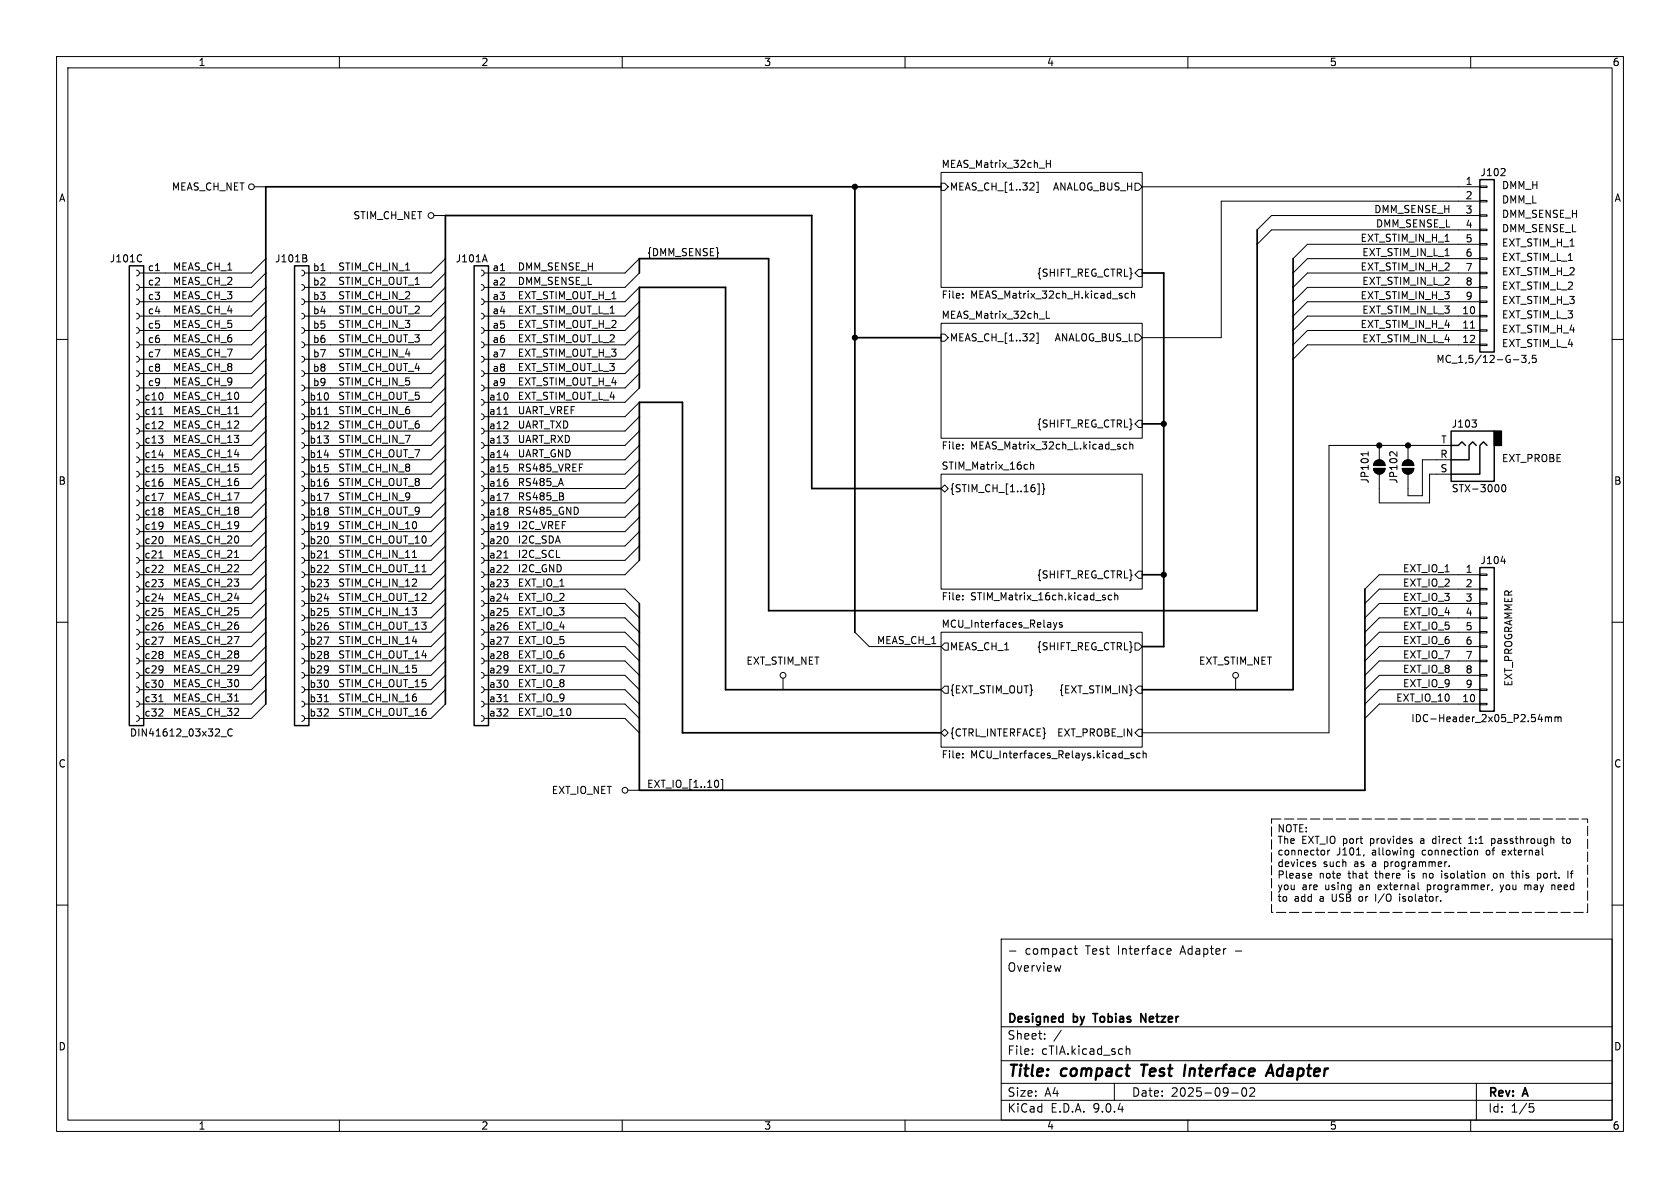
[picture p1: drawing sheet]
<svg xmlns="http://www.w3.org/2000/svg" width="297mm" height="210mm" viewBox="0 0 297 210" stroke-linecap="round" stroke-linejoin="round" font-family="sans-serif">
<g fill="none" stroke="#000" stroke-width=".18">
<path d="M10 10h277v190h-277zM12 12h273v186h-273zM60 10v2M110 10v2M160 10v2M210 10v2M260 10v2M45 33h2M76.7 38.1h2M166.4 30.5h35.5v20.3h-35.5zM166.4 32.4h.6l.6 .6-.6 .7h-.6zM182 33.6h.8"/>
<path d="M182.7 32.5v.4M183.2 32.2h.3v1.8h-.3M185 28.3v1.3M185 28.9h.7M185.7 28.3v1.3M200.7 32.4h.6l.6 .6-.6 .7h-.6zM201.9 33h59.7M261.6 32.9h1.3v.2h-1.3zM261.6 35.4h1.3v.3h-1.3zM261.6 38h1.3v.2h-1.3zM261.6 35.6h-45.7v24.1h-14M261.6 38.1h-36.8l-2.6 2.5"/>
<path d="M266 29.9l.1 .1-.1 .3-.7 .8h.8M24.1 47.8l.4 .1 .1 .4-.1 .3-.4 .2M24.1 50.3l.4 .1 .1 .4-.1 .4-.4 .1M24.1 52.8l.4 .2 .1 .3-.1 .4-.4 .1M24.1 55.4l.4 .1 .1 .4-.1 .3-.4 .2M24.1 57.9l.4 .2 .1 .3-.1 .4-.4 .1M24.8 45l.2 .2M25 46.2l-.2 .1M27.5 47.8h.7M47 45.7l-2.6 2.6h-19.8M47 48.3l-2.6 2.5h-19.8M47 50.8l-2.6 2.5h-19.8"/>
<path d="M47 53.3l-2.6 2.6h-19.8M47 55.9l-2.6 2.5h-19.8M47 58.4l-2.6 2.6h-19.8M53.3 47.8l.4 .1 .1 .4-.1 .3-.4 .2M53.3 50.3l.4 .1 .1 .4-.1 .4-.4 .1M53.3 52.8l.4 .2 .1 .3-.1 .4-.4 .1M53.3 55.4l.4 .1 .1 .4-.1 .3-.4 .2M53.3 57.9l.4 .2 .1 .3-.1 .4-.4 .1M54 45.6l.3 .3-.1 .3-.2 .1M54.1 45.1l.1 .2-.1 .3M78.7 45.7l-2.5 2.6h-22.4M78.7 48.3l-2.5 2.5h-22.4"/>
<path d="M78.7 50.8l-2.5 2.5h-22.4M78.7 53.3l-2.5 2.6h-22.4M78.7 55.9l-2.5 2.5h-22.4M78.7 58.4l-2.5 2.6h-22.4M85.1 47.8l.3 .1 .2 .4-.2 .3-.3 .2M85.1 50.3l.3 .1 .2 .4-.2 .4-.3 .1M85.1 52.8l.3 .2 .2 .3-.2 .4-.3 .1M85.1 55.4l.3 .1 .2 .4-.2 .3-.3 .2M85.1 57.9l.3 .2 .2 .3-.2 .4-.3 .1M85.7 45l.4 1.3M113 45.7l-2.5 2.6h-24.9M113 48.3l-2.5 2.5h-24.9"/>
<path d="M113 50.8l-2.5 2.5h-24.9M113 53.3l-2.5 2.6h-24.9M113 55.9l-2.5 2.5h-24.9M113 58.4l-2.5 2.6h-24.9M166.4 57.2h35.5v20.3h-35.5zM166.4 59.1h.6l.6 .6-.6 .6h-.6zM170.2 51.9v.1M170.2 52.6v.1M182.7 59.1v.4M183.2 58.9h.3v1.8h-.3M183.7 56.4h1M185 55v1.3h.6"/>
<path d="M198.3 52.3v.3M199.5 51.9h-.4l-.2 .2 .1 .5h.5M200 52l.2-.1h.3l.1 .8M200 51.4v1.3M200.7 59.1h.6l.6 .6-.6 .6h-.6zM201.3 47.6h.6v1.3h-.6l-.6-.6zM260 58h.7M261.6 40.5h1.3v.3h-1.3zM261.6 43.1h1.3v.2h-1.3zM261.6 45.6h1.3v.2h-1.3zM261.6 48.1h1.3v.3h-1.3zM261.6 50.7h1.3v.2h-1.3z"/>
<path d="M261.6 53.2h1.3v.3h-1.3zM261.6 55.8h1.3v.2h-1.3zM261.6 58.3h1.3v.2h-1.3zM261.6 40.6h-36.8l-2.6 2.6M261.6 43.2h-30.5l-2.5 2.5M261.6 45.7h-30.5l-2.5 2.6M261.6 48.3h-30.5l-2.5 2.5M261.6 50.8h-30.5l-2.5 2.5M261.6 53.3h-30.5l-2.5 2.6M261.6 55.9h-30.5l-2.5 2.5M261.6 58.4h-30.5l-2.5 2.6M10 60h2"/>
<path d="M24.1 60.5l.4 .1 .1 .4-.1 .3-.4 .2M24.1 63l.4 .1 .1 .4-.1 .4-.4 .1M24.1 65.5l.4 .2 .1 .3-.1 .4-.4 .1M24.1 68.1l.4 .1 .1 .4-.1 .3-.4 .2M24.1 70.6l.4 .2 .1 .3-.1 .4-.4 .1M24.1 73.2l.4 .1 .1 .4-.1 .3-.4 .2M24.1 75.7l.4 .1 .1 .4-.1 .4-.4 .1M24.1 78.2l.4 .2 .1 .3-.1 .4-.4 .1M28.1 73.2h.7M47 78.7l-2.6 2.6h-19.8M47 76.2l-2.6 2.5h-19.8M47 61l-2.6 2.5h-19.8"/>
<path d="M47 63.5l-2.6 2.5h-19.8M47 66l-2.6 2.6h-19.8M47 68.6l-2.6 2.5h-19.8M47 71.1l-2.6 2.6h-19.8M47 73.7l-2.6 2.5h-19.8M53.3 60.5l.4 .1 .1 .4-.1 .3-.4 .2M53.3 63l.4 .1 .1 .4-.1 .4-.4 .1M53.3 65.5l.4 .2 .1 .3-.1 .4-.4 .1M53.3 68.1l.4 .1 .1 .4-.1 .3-.4 .2M53.3 70.6l.4 .2 .1 .3-.1 .4-.4 .1M53.3 73.2l.4 .1 .1 .4-.1 .3-.4 .2M53.3 75.7l.4 .1 .1 .4-.1 .4-.4 .1"/>
<path d="M53.3 78.2l.4 .2 .1 .3-.1 .4-.4 .1M57.3 73.2h.8M78.7 78.7l-2.5 2.6h-22.4M78.7 76.2l-2.5 2.5h-22.4M78.7 61l-2.5 2.5h-22.4M78.7 63.5l-2.5 2.5h-22.4M78.7 66l-2.5 2.6h-22.4M78.7 68.6l-2.5 2.5h-22.4M78.7 71.1l-2.5 2.6h-22.4M78.7 73.7l-2.5 2.5h-22.4M85.1 60.5l.3 .1 .2 .4-.2 .3-.3 .2M85.1 63l.3 .1 .2 .4-.2 .4-.3 .1"/>
<path d="M85.1 65.5l.3 .2 .2 .3-.2 .4-.3 .1M85.1 68.1l.3 .1 .2 .4-.2 .3-.3 .2M85.1 70.6l.3 .2 .2 .3-.2 .4-.3 .1M85.1 73.2l.3 .1 .2 .4-.2 .3-.3 .2M85.1 75.7l.3 .1 .2 .4-.2 .4-.3 .1M85.1 78.2l.3 .2 .2 .3-.2 .4-.3 .1M89.1 73.2h.7M113 78.7l-2.5 2.6h-24.9M113 76.2l-2.5 2.5h-24.9M113 61l-2.5 2.5h-24.9M113 63.5l-2.5 2.5h-24.9M113 66l-2.5 2.6h-24.9"/>
<path d="M113 68.6l-2.5 2.5h-24.9M113 71.1l-2.5 2.6h-24.9M113 73.7l-2.5 2.5h-24.9M170.2 79.3v.1M170.2 78.6v.1M182 60.3h.8M198 79v.3M199.2 78.6l-.4-.1-.2 .3 .1 .5h.5M199.7 78.1v1.3M199.7 78.7l.2-.2 .3 .1 .1 .8M201.3 74.3h.6v1.3h-.6l-.6-.7zM241.9 79.9v.7"/>
<path d="M243.8 78.7v2.6M247 79.9v.7l-.8-.7h-.3l-.2 .2M248.9 78.7v2.6M256.5 78.7h-21.6v50.8h-33M260.2 74.2h.8l-.4 .5M260.9 74.8l.1 .2-.1 .4M261.6 60.8h1.3v.3h-1.3zM261.6 61h-30.5l-2.5 2.5M267.5 63.6h1M269 62.8h.8l-.4 .5 .3 .1v.6l-.2 .1-.5-.1M270.4 64l-.1 .3M271.5 62.8h-.6v.6l.2-.1 .4 .1 .1 .1-.1 .5-.1 .1-.5-.1"/>
<path d="M285 60h2M24.1 80.8l.4 .1 .1 .4-.1 .3-.4 .2M24.1 83.3l.4 .2 .1 .3-.1 .4-.4 .1M24.1 85.9l.4 .1 .1 .4-.1 .3-.4 .2M24.1 88.4l.4 .1 .1 .4-.1 .4-.4 .1M24.1 90.9l.4 .2 .1 .3-.1 .4-.4 .1M24.1 93.5l.4 .1 .1 .4-.1 .3-.4 .2M24.1 96l.4 .2 .1 .3-.1 .4-.4 .1M24.1 98.6l.4 .1 .1 .4-.1 .3-.4 .2M28 87.2h.9l-.6 1.3M28.1 98.6h.7M28.1 80.4h.8"/>
<path d="M47 81.3l-2.6 2.5h-19.8M47 83.8l-2.6 2.6h-19.8M47 86.4l-2.6 2.5h-19.8M47 88.9l-2.6 2.5h-19.8M47 91.4l-2.6 2.6h-19.8M47 94l-2.6 2.5h-19.8M47 96.5l-2.6 2.6h-19.8M47 99.1l-2.6 2.5h-19.8M53.3 80.8l.4 .1 .1 .4-.1 .3-.4 .2M53.3 83.3l.4 .2 .1 .3-.1 .4-.4 .1M53.3 85.9l.4 .1 .1 .4-.1 .3-.4 .2M53.3 88.4l.4 .1 .1 .4-.1 .4-.4 .1"/>
<path d="M53.3 90.9l.4 .2 .1 .3-.1 .4-.4 .1M53.3 93.5l.4 .1 .1 .4-.1 .3-.4 .2M53.3 96l.4 .2 .1 .3-.1 .4-.4 .1M53.3 98.6l.4 .1 .1 .4-.1 .3-.4 .2M57.3 98.6h.8M72.9 98.5h.7M78.7 81.3l-2.5 2.5h-22.4M78.7 83.8l-2.5 2.6h-22.4M78.7 86.4l-2.5 2.5h-22.4M78.7 88.9l-2.5 2.5h-22.4M78.7 91.4l-2.5 2.6h-22.4M78.7 94l-2.5 2.5h-22.4"/>
<path d="M78.7 96.5l-2.5 2.6h-22.4M78.7 99.1l-2.5 2.5h-22.4M85.1 80.8l.3 .1 .2 .4-.2 .3-.3 .2M85.1 83.3l.3 .2 .2 .3-.2 .4-.3 .1M85.1 85.9l.3 .1 .2 .4-.2 .3-.3 .2M85.1 88.4l.3 .1 .2 .4-.2 .4-.3 .1M85.1 90.9l.3 .2 .2 .3-.2 .4-.3 .1M85.1 93.5l.3 .1 .2 .4-.2 .3-.3 .2M85.1 96l.3 .2 .2 .3-.2 .4-.3 .1M85.1 98.6l.3 .1 .2 .4-.2 .3-.3 .2M89.1 98.6h.7M99.5 87.8l.1 .2-.1 .3"/>
<path d="M99.5 87.2v.4M113 81.3l-2.5 2.5h-24.9M113 83.8l-2.5 2.6h-24.9M113 86.4l-2.5 2.5h-24.9M113 88.9l-2.5 2.5h-24.9M113 91.4l-2.5 2.6h-24.9M113 94l-2.5 2.5h-24.9M113 96.5l-2.5 2.6h-24.9M113 99.1l-2.5 2.5h-24.9M166.4 83.8h35.5v20.3h-35.5zM166.4 86.4l.6-.7 .6 .7-.6 .6zM182.2 81.7v1.2"/>
<path d="M182.2 82.2l.2-.1 .3 .1v.7M183.4 85.5h.3v1.9h-.3M184.3 85.5l.2 .2v.6l.2 .2-.2 .1v.6l-.2 .2M241.9 80.2h-1.3l.2 .1M242.8 82.8h2.1a1.02 1.02 0 0 1-1.1 1 1.02 1.02 0 0 1-1-1zM243.1 81.6a1.02 1.02 0 0 1 1.1-.2 1.02 1.02 0 0 1 .7 .9h-2.1zM243.8 83.8v5.1h8.9v-5.1h3.8M247.9 82.8h2a1.02 1.02 0 0 1-1 1 1.02 1.02 0 0 1-1-1zM248.2 81.6a1.02 1.02 0 0 1 1.1-.2 1.02 1.02 0 0 1 .6 .9h-2zM256.5 81.3h-5v6.3h-2.6v-3.8M265.4 99.2h.7M265.7 85.7h.1a.68 .68 0 0 1 .4 .6 .68 .68 0 0 1-.4 .6 .84 .84 0 0 1-.1-1.2z"/>
<path d="M10 110h2M24.1 101.1l.4 .1 .1 .4-.1 .4-.4 .1M24.1 103.6l.4 .2 .1 .3-.1 .4-.4 .1M24.1 106.2l.4 .1 .1 .4-.1 .3-.4 .2M24.1 108.7l.4 .2 .1 .3-.1 .4-.4 .1M24.1 111.3l.4 .1 .1 .4-.1 .3-.4 .2M24.1 113.8l.4 .1 .1 .4-.1 .4-.4 .1M24.1 116.3l.4 .2 .1 .3-.1 .4-.4 .1M24.1 118.9l.4 .1 .1 .4-.1 .3-.4 .2M28 112.6h.9l-.6 1.3M28.1 105.8h.8M47 101.6l-2.6 2.5h-19.8"/>
<path d="M47 104.1l-2.6 2.6h-19.8M47 106.7l-2.6 2.5h-19.8M47 109.2l-2.6 2.6h-19.8M47 111.8l-2.6 2.5h-19.8M47 114.3l-2.6 2.5h-19.8M47 116.8l-2.6 2.6h-19.8M47 119.4l-2.6 2.5h-19.8M53.3 101.1l.4 .1 .1 .4-.1 .4-.4 .1M53.3 103.6l.4 .2 .1 .3-.1 .4-.4 .1M53.3 106.2l.4 .1 .1 .4-.1 .3-.4 .2M53.3 108.7l.4 .2 .1 .3-.1 .4-.4 .1M53.3 111.3l.4 .1 .1 .4-.1 .3-.4 .2"/>
<path d="M53.3 113.8l.4 .1 .1 .4-.1 .4-.4 .1M53.3 116.3l.4 .2 .1 .3-.1 .4-.4 .1M53.3 118.9l.4 .1 .1 .4-.1 .3-.4 .2M78.7 101.6l-2.5 2.5h-22.4M78.7 104.1l-2.5 2.6h-22.4M78.7 106.7l-2.5 2.5h-22.4M78.7 109.2l-2.5 2.6h-22.4M78.7 111.8l-2.5 2.5h-22.4M78.7 114.3l-2.5 2.5h-22.4M78.7 116.8l-2.5 2.6h-22.4M78.7 119.4l-2.5 2.5h-22.4M85.1 101.1l.3 .1 .2 .4-.2 .4-.3 .1"/>
<path d="M85.1 103.6l.3 .2 .2 .3-.2 .4-.3 .1M85.1 106.2l.3 .1 .2 .4-.2 .3-.3 .2M85.1 108.7l.3 .2 .2 .3-.2 .4-.3 .1M85.1 111.3l.3 .1 .2 .4-.2 .3-.3 .2M85.1 113.8l.3 .1 .2 .4-.2 .4-.3 .1M85.1 116.3l.3 .2 .2 .3-.2 .4-.3 .1M85.1 118.9l.3 .1 .2 .4-.2 .3-.3 .2M85.6 104.1h24.9l2.5 2.6M85.6 106.7h24.9l2.5 2.5M85.6 109.2h24.9l2.5 2.6M85.6 111.8h24.9l2.5 2.5M85.6 114.3h24.9l2.5 2.5"/>
<path d="M85.6 116.8h24.9l2.5 2.6M85.6 119.4h24.9l2.5 2.5M138.4 119.9v2M151.1 111.8l2.6 2.5h12.7M166.4 111.8h35.5v20.3h-35.5zM166.4 114.3l.6-.6h.6v1.2h-.6zM170.2 105.3v.1M170.2 105.9v.1M186.2 110l.3 .9M186.5 110.9l-.3 .4M186.9 110l-.4 .9M187.8 110.1l-.3-.1-.2 .2v.2l.5 .1v.3h-.5"/>
<path d="M195.3 105.6l.1 .2-.1 .2M195.3 105.2l.1 .1M196.5 105.3l-.3-.1-.3 .2 .1 .6h.5M197.1 105.3l.2-.1 .3 .1v.7M197.1 104.8v1.2M200.7 113.7h.6l.6 .6-.6 .6h-.6zM201.3 101h.6v1.2h-.6l-.6-.6zM218.4 119.9v2M261.6 101.5h1.3v.2h-1.3zM261.6 104h1.3v.3h-1.3zM261.6 106.6h1.3v.2h-1.3zM261.6 109.1h1.3v.2h-1.3z"/>
<path d="M261.6 111.6h1.3v.3h-1.3zM261.6 114.2h1.3v.2h-1.3zM261.6 116.7h1.3v.3h-1.3zM261.6 119.3h1.3v.2h-1.3zM261.6 101.6h-17.8l-2.5 2.5M261.6 104.1h-17.8l-2.5 2.6M261.6 106.7h-17.8l-2.5 2.5M261.6 109.2h-17.8l-2.5 2.6M261.6 111.8h-17.8l-2.5 2.5M261.6 114.3h-17.8l-2.5 2.5M261.6 116.8h-17.8l-2.5 2.6M261.6 119.4h-17.8l-2.5 2.5"/>
<path d="M285 110h2M24.1 121.4l.4 .2 .1 .3-.1 .4-.4 .1M24.1 124l.4 .1 .1 .4-.1 .3-.4 .2M24.1 126.5l.4 .1 .1 .4-.1 .4-.4 .1M28.1 124h.7M39.1 130.2h.9M41.1 129a.6 .6 0 0 0-.9 .4 .6 .6 0 0 0 .6 .7l.3-.1M47 121.9l-2.6 2.6h-19.8M47 124.5l-2.6 2.5h-19.8M53.3 121.4l.4 .2 .1 .3-.1 .4-.4 .1M53.3 124l.4 .1 .1 .4-.1 .3-.4 .2M53.3 126.5l.4 .1 .1 .4-.1 .4-.4 .1"/>
<path d="M57.3 124h.8M78.7 121.9l-2.5 2.6h-22.4M78.7 124.5l-2.5 2.5h-22.4M85.1 121.4l.3 .2 .2 .3-.2 .4-.3 .1M85.1 124l.3 .1 .2 .4-.2 .3-.3 .2M85.1 126.5l.3 .1 .2 .4-.2 .4-.3 .1M85.6 121.9h24.9l2.5 2.6M85.6 124.5h24.9l2.5 2.5M85.6 127h24.9l2.5 2.5M89.1 124h.7M111 139.7h2M127 138.2v.7"/>
<path d="M127.5 137.8h.3v1.8h-.3M166.4 129.5l.6-.6 .6 .6-.6 .7zM166.4 121.9l.6-.6h.6v1.3h-.6zM170.2 133.2v.1M170.2 133.9v.1M198.7 134.1h1M200.4 133.2l-.3-.1-.2 .2 .1 .2 .4 .1v.3h-.5M201.3 121.3h.6v1.3h-.6l-.6-.7zM201.3 128.9h.6v1.3h-.6l-.6-.7zM201.5 133.2l-.3-.1-.3 .3 .2 .5h.4M202.1 133.3l.2-.2 .3 .1v.8M202.1 132.7v1.3"/>
<path d="M261.6 121.8h1.3v.2h-1.3zM261.6 124.3h1.3v.3h-1.3zM261.6 121.9h-17.8l-2.5 2.6M261.6 124.5h-17.8l-2.5 2.5M271.9 127.2h.8M273.2 126.7v.9M273.2 126.9l.4-.2 .1 .2M273.7 126.9l.2-.2 .3 .1 .1 .8M273.7 126.9v.7M274.9 126.9l.4-.2 .1 .2M274.9 126.7v.9M275.4 126.9l.2-.2 .3 .1 .1 .8"/>
<path d="M275.4 126.9v.7M231.5 154.4h.3l.1 .3-.6 .1M231.8 155.2h-.3M232.3 152.8h.3v.2l-.2 .2h-.2M232.3 152.3l.3 .1M234.1 150.4l.1 .5-.1 .2M234.7 150.3v.8M234.8 150.4l-.1 .1M241.1 151.1l-.1 .2M243.2 158.1v1.2M247.4 158.5v.8M249.5 150.3l.4 .1"/>
<path d="M249.9 150.3v1l-.1 .2-.3 .1M249.9 151.1h-.4M251.6 154.4v.8M252.3 156.4v1.3M252.3 157.2l.2 .1M252.5 156.4l-.2 .1M253.4 148.3l-.2 .2 .2 .5M254.9 154.4v.8M255.7 152.3h.1M256.2 153.1v.1M259.6 148.2l.4-.4v1.3M259.6 149.1h.8"/>
<path d="M260.7 150.4h.5v.7M263.7 148.3v1.2M263.7 148.3h.4l.1 .1M263.8 157.2l-.1 .3M264.2 149l-.1 .1-.4-.1M264.5 154.4h-.3l-.2 .2 .1 .5 .1 .1h.3M265.2 156.4l.3 .9M265.5 157.3l-.3 .4M265.6 150.5v.5l.2 .1M265.8 156.4l-.3 .9M266.2 150.6l-.6 .1M267.1 154.4h.5"/>
<path d="M267.3 154v1.1M267.5 155.2h.1M269.6 156.6l.3-.2 .2 .2M269.6 156.4v.9M271.8 154.4h.4l.2 .2-.1 .6h-.5M274.9 156.6v.7M276.1 148.3h.5M276.3 147.8v1.1l.3 .2M277.6 154.4h.5M278.1 154l-.3 .1v1.1M10 160h2M177 166h108v32h-108z"/>
<path d="M178.5 168.1h1.1M187.5 170.7l-.3 1M189.9 167.7h.6M190.1 167.2v1.3l.4 .2M206.5 167.7l.5 .1v.3l-.7 .1M207 168.6l-.5 .1M285 160h2M60 198v2M110 198v2M160 198v2M177 194.5h108M177 191.5h108"/>
<path d="M177 187.5h108M177 181.5h108M182.5 186.3v.1M182.5 185.5v.1M184.7 183.6v.1M184.7 182.8v.1M187.6 182.1l-1.3 2M197 191.5v3M199.1 184.9v1.5M199.1 185.5l.2-.1 .4 .1v.9M210 198v2M217.7 193.2h1.2"/>
<path d="M219.7 192.4l.2-.1a.81 .81 0 0 1 .6 .6 .81 .81 0 0 1-.3 .8l-.2 .1a.81 .81 0 0 1-.3-1.4zM221 192.4l.5-.1 .2 .1 .1 .3-.9 1.1h.9M260 198v2M261 191.5v6.5M270.4 195.1h.7M270.5 195.7h.4l.3 .3-.2 .5-.5 .1"/>
<circle cx="44.5" cy="33" r=".51"/>
<circle cx="76.2" cy="38.1" r=".51"/>
<circle cx="138.4" cy="119.4" r=".51"/>
<circle cx="218.4" cy="119.4" r=".51"/>
<circle cx="110.5" cy="139.7" r=".51"/>
</g>
<path d="M201.7 188.2h1.2M202.3 188.2l-.2 2M223.8 190.2l.9-2 .4 2M224 189.6h1" fill="none" stroke="#000" stroke-width=".4"/>
<g fill="none" stroke="#000" stroke-width=".3">
<path d="M151.1 33v78.8M166.4 33h-119.4v91.5M151.1 59.7h15.3M201.9 48.3h3.8v66h-3.8M222.2 40.6v67.4h-86.3v-62.3h-22.9v2.6M228.6 45.7v76.2h-26.7M113 68.6v-17.8h15.3v71.1h38.1M201.9 74.9h3.8M113 99.1v-28h7.6v58.4h45.8M166.4 86.4h-22.9v-48.3h-64.8v86.4M201.9 101.6h3.8M241.3 104.1v35.6h-128.3v-33"/>
<path d="M193.2 179.2h.9M201.7 180.7v-1.5l.9 1.5"/>
</g>
<path d="M261.6 31.8h2.6v30.4h-2.6zM22.9 47h2.5v81.3h-2.5zM52.1 47h2.5v81.3h-2.5zM83.8 47h2.6v81.3h-2.6zM256.5 76.2h7.7v8.9h-7.7zM256.5 78.7h1.3l.6-.6 .7 .6M261 78.7l-.7-.6-.6 .6v2.6h-3.2M262.9 78.7l-.6-.6-.7 .6v5.1h-5.1M261.6 100.3h2.6v25.4h-2.6z" fill="none" stroke="#000" stroke-width=".25"/>
<path d="M264.2 76.2h1.2v2.5h-1.2z" fill="#000" stroke="#000" stroke-width=".25"/>
<g fill="#000" stroke="#000" stroke-width=".18">
<path d="M242.8 82.8h2.1a1.02 1.02 0 0 1-1.1 1 1.02 1.02 0 0 1-1-1zM243.1 81.6a1.02 1.02 0 0 1 1.1-.2 1.02 1.02 0 0 1 .7 .9h-2.1zM247.9 82.8h2a1.02 1.02 0 0 1-1 1 1.02 1.02 0 0 1-1-1zM248.2 81.6a1.02 1.02 0 0 1 1.1-.2 1.02 1.02 0 0 1 .6 .9h-2z"/>
<circle cx="151.1" cy="33" r=".46"/>
<circle cx="151.1" cy="59.7" r=".46"/>
<circle cx="205.7" cy="74.9" r=".46"/>
<circle cx="243.8" cy="78.7" r=".46"/>
<circle cx="248.9" cy="78.7" r=".46"/>
<circle cx="205.7" cy="101.6" r=".46"/>
</g>
<path d="M224.8 144.8h55.9v16.5h-55.9z" fill="none" stroke="#000" stroke-width=".18" stroke-dasharray="1.7 .6"/>
<g font-size="2.8">
<text x="178" y="190.9">Title:</text>
<text x="187.7" y="190.9">compact</text>
<text x="202.6" y="190.9">Test</text>
<text x="211" y="190.9">Interface</text>
<text x="226.5" y="190.9">Adapter</text>
</g>
<g font-size="2.1">
<text x="178" y="172">Overview</text>
<text x="181.2" y="169">compact</text>
<text x="192" y="169">Test</text>
<text x="197.8" y="169">Interface</text>
<text x="209" y="169">Adapter</text>
<text x="218.7" y="169">-</text>
<text x="178" y="184">Sheet:</text>
<text x="178" y="181.2">Designed</text>
<text x="189.8" y="181.2">by</text>
<text x="194.1" y="181.2">Tobias</text>
<text x="202.9" y="181.2">Netzer</text>
<text x="178" y="186.7">File:</text>
<text x="184.1" y="186.7">cTIA.kicad_sch</text>
<text x="178" y="196.9">KiCad</text>
<text x="178" y="194.1">Size:</text>
<text x="184.7" y="194.1">A4</text>
<text x="185.7" y="196.9">E.D.A.</text>
<text x="193.3" y="196.9">9.0.4</text>
<text x="200" y="194.1">Date:</text>
<text x="207" y="194.1">2025-09-02</text>
<text x="263" y="194.3">Rev:</text>
<text x="263" y="196.9">Id:</text>
<text x="267.1" y="196.9">1/5</text>
<text x="269.4" y="194.3">A</text>
</g>
<g font-size="1.8">
<text x="35" y="11.9">1</text>
<text x="85" y="11.9">2</text>
<text x="135" y="11.9">3</text>
<text x="185" y="11.9">4</text>
<text x="235" y="11.9">5</text>
<text x="285" y="11.9">6</text>
<text x="166.4" y="29.8">MEAS_Matrix_32ch_H</text>
<text x="10.3" y="35.9">A</text>
<text x="30.3" y="33.9">MEAS_CH_NET</text>
<text x="167.8" y="33.9">MEAS_CH_[1..32]</text>
<text x="186.1" y="33.9">ANALOG_BUS_H</text>
<text x="259" y="32.8">1</text>
<text x="259" y="35.3">2</text>
<text x="261.6" y="31.3">J102</text>
<text x="265.4" y="33.6">DMM_H</text>
<text x="285.3" y="35.9">A</text>
<text x="62.4" y="39">STIM_CH_NET</text>
<text x="242.9" y="37.8">DMM_SENSE_H</text>
<text x="243.2" y="40.3">DMM_SENSE_L</text>
<text x="259" y="37.8">3</text>
<text x="259" y="40.4">4</text>
<text x="265.4" y="41.3">DMM_SENSE_L</text>
<text x="265.4" y="36.2">DMM_L</text>
<text x="265.4" y="38.7">DMM_SENSE_H</text>
<text x="19.3" y="46.6">J101C</text>
<text x="30.5" y="47.9">MEAS_CH_1</text>
<text x="48.5" y="46.6">J101B</text>
<text x="59.7" y="47.9">STIM_CH_IN_1</text>
<text x="80.5" y="46.6">J101A</text>
<text x="91.4" y="47.9">DMM_SENSE_H</text>
<text x="114.3" y="45.4">{DMM_SENSE}</text>
<text x="240.4" y="47.9">EXT_STIM_IN_H_2</text>
<text x="240.4" y="42.8">EXT_STIM_IN_H_1</text>
<text x="240.7" y="45.4">EXT_STIM_IN_L_1</text>
<text x="259" y="42.9">5</text>
<text x="259" y="45.5">6</text>
<text x="265.4" y="43.8">EXT_STIM_H_1</text>
<text x="265.4" y="46.3">EXT_STIM_L_1</text>
<text x="26.1" y="48">c1</text>
<text x="26.1" y="50.5">c2</text>
<text x="26.1" y="53.1">c3</text>
<text x="30.5" y="53">MEAS_CH_3</text>
<text x="30.5" y="50.5">MEAS_CH_2</text>
<text x="55.2" y="48">b1</text>
<text x="55.2" y="50.5">b2</text>
<text x="55.2" y="53.1">b3</text>
<text x="59.7" y="53">STIM_CH_IN_2</text>
<text x="59.7" y="50.5">STIM_CH_OUT_1</text>
<text x="87" y="48">a1</text>
<text x="87" y="50.5">a2</text>
<text x="87" y="53.1">a3</text>
<text x="91.4" y="50.5">DMM_SENSE_L</text>
<text x="91.4" y="53">EXT_STIM_OUT_H_1</text>
<text x="166.4" y="53.1">File:</text>
<text x="171.6" y="53.1">MEAS_Matrix_32ch_H.kicad_sch</text>
<text x="183.2" y="49.1">{SHIFT_REG_CTRL}</text>
<text x="240.4" y="53">EXT_STIM_IN_H_3</text>
<text x="240.7" y="50.5">EXT_STIM_IN_L_2</text>
<text x="259" y="48">7</text>
<text x="259" y="50.5">8</text>
<text x="259" y="53.1">9</text>
<text x="265.4" y="51.4">EXT_STIM_L_2</text>
<text x="265.4" y="48.9">EXT_STIM_H_2</text>
<text x="265.4" y="54">EXT_STIM_H_3</text>
<text x="26.1" y="55.6">c4</text>
<text x="26.1" y="58.2">c5</text>
<text x="30.5" y="55.5">MEAS_CH_4</text>
<text x="30.5" y="58.1">MEAS_CH_5</text>
<text x="55.2" y="55.6">b4</text>
<text x="55.2" y="58.2">b5</text>
<text x="59.7" y="55.5">STIM_CH_OUT_2</text>
<text x="59.7" y="58.1">STIM_CH_IN_3</text>
<text x="87" y="55.6">a4</text>
<text x="87" y="58.2">a5</text>
<text x="91.4" y="58.1">EXT_STIM_OUT_H_2</text>
<text x="91.4" y="55.5">EXT_STIM_OUT_L_1</text>
<text x="166.4" y="56.4">MEAS_Matrix_32ch_L</text>
<text x="240.4" y="58.1">EXT_STIM_IN_H_4</text>
<text x="240.7" y="55.5">EXT_STIM_IN_L_3</text>
<text x="258.4" y="55.6">10</text>
<text x="258.4" y="58.2">11</text>
<text x="265.4" y="59">EXT_STIM_H_4</text>
<text x="265.4" y="56.5">EXT_STIM_L_3</text>
<text x="26.1" y="60.7">c6</text>
<text x="26.1" y="63.2">c7</text>
<text x="26.1" y="65.8">c8</text>
<text x="30.5" y="63.2">MEAS_CH_7</text>
<text x="30.5" y="65.7">MEAS_CH_8</text>
<text x="30.5" y="60.6">MEAS_CH_6</text>
<text x="55.2" y="60.7">b6</text>
<text x="55.2" y="63.2">b7</text>
<text x="55.2" y="65.8">b8</text>
<text x="59.7" y="65.7">STIM_CH_OUT_4</text>
<text x="59.7" y="60.6">STIM_CH_OUT_3</text>
<text x="59.7" y="63.2">STIM_CH_IN_4</text>
<text x="87" y="60.7">a6</text>
<text x="87" y="63.2">a7</text>
<text x="87" y="65.8">a8</text>
<text x="91.4" y="63.2">EXT_STIM_OUT_H_3</text>
<text x="91.4" y="65.7">EXT_STIM_OUT_L_3</text>
<text x="91.4" y="60.6">EXT_STIM_OUT_L_2</text>
<text x="167.8" y="60.6">MEAS_CH_[1..32]</text>
<text x="186.4" y="60.6">ANALOG_BUS_L</text>
<text x="240.7" y="60.6">EXT_STIM_IN_L_4</text>
<text x="253.8" y="64.4">MC_1,5/12-G-3,5</text>
<text x="258.4" y="60.7">12</text>
<text x="265.4" y="61.6">EXT_STIM_L_4</text>
<text x="25.4" y="70.9">c10</text>
<text x="26.1" y="68.3">c9</text>
<text x="30.5" y="70.8">MEAS_CH_10</text>
<text x="30.5" y="68.2">MEAS_CH_9</text>
<text x="54.6" y="70.9">b10</text>
<text x="55.2" y="68.3">b9</text>
<text x="59.7" y="68.2">STIM_CH_IN_5</text>
<text x="59.7" y="70.8">STIM_CH_OUT_5</text>
<text x="86.4" y="70.9">a10</text>
<text x="87" y="68.3">a9</text>
<text x="91.4" y="68.2">EXT_STIM_OUT_H_4</text>
<text x="91.4" y="70.8">EXT_STIM_OUT_L_4</text>
<text x="25.4" y="73.4">c11</text>
<text x="25.4" y="75.9">c12</text>
<text x="30.5" y="75.9">MEAS_CH_12</text>
<text x="30.5" y="73.3">MEAS_CH_11</text>
<text x="54.6" y="73.4">b11</text>
<text x="54.6" y="75.9">b12</text>
<text x="59.7" y="75.9">STIM_CH_OUT_6</text>
<text x="59.7" y="73.3">STIM_CH_IN_6</text>
<text x="86.4" y="73.4">a11</text>
<text x="86.4" y="75.9">a12</text>
<text x="91.4" y="73.3">UART_VREF</text>
<text x="91.4" y="75.9">UART_TXD</text>
<text x="183.2" y="75.8">{SHIFT_REG_CTRL}</text>
<text x="256.5" y="75.8">J103</text>
<text x="25.4" y="78.5">c13</text>
<text x="25.4" y="81">c14</text>
<text x="25.4" y="83.6">c15</text>
<text x="30.5" y="80.9">MEAS_CH_14</text>
<text x="30.5" y="83.5">MEAS_CH_15</text>
<text x="30.5" y="78.4">MEAS_CH_13</text>
<text x="54.6" y="78.5">b13</text>
<text x="54.6" y="81">b14</text>
<text x="54.6" y="83.6">b15</text>
<text x="59.7" y="78.4">STIM_CH_IN_7</text>
<text x="59.7" y="80.9">STIM_CH_OUT_7</text>
<text x="59.7" y="83.5">STIM_CH_IN_8</text>
<text x="86.4" y="78.5">a13</text>
<text x="86.4" y="81">a14</text>
<text x="86.4" y="83.6">a15</text>
<text x="91.4" y="78.4">UART_RXD</text>
<text x="91.4" y="80.9">UART_GND</text>
<text x="91.4" y="83.5">RS485_VREF</text>
<text x="166.4" y="79.8">File:</text>
<text x="166.4" y="83.1">STIM_Matrix_16ch</text>
<text x="171.6" y="79.8">MEAS_Matrix_32ch_L.kicad_sch</text>
<text x="254.5" y="81">R</text>
<text x="254.6" y="83.6">S</text>
<text x="254.7" y="78.5">T</text>
<text x="265.4" y="81.9">EXT_PROBE</text>
<text x="10.3" y="85.9">B</text>
<text x="25.4" y="86.1">c16</text>
<text x="25.4" y="88.6">c17</text>
<text x="30.5" y="88.6">MEAS_CH_17</text>
<text x="30.5" y="86">MEAS_CH_16</text>
<text x="54.6" y="86.1">b16</text>
<text x="54.6" y="88.6">b17</text>
<text x="59.7" y="86">STIM_CH_OUT_8</text>
<text x="59.7" y="88.6">STIM_CH_IN_9</text>
<text x="86.4" y="86.1">a16</text>
<text x="86.4" y="88.6">a17</text>
<text x="91.4" y="86">RS485_A</text>
<text x="91.4" y="88.6">RS485_B</text>
<text x="167.8" y="87.2">{STIM_CH_[1..16]}</text>
<text x="242.2" y="85.6" transform="rotate(-90 242.2 85.6)">JP101</text>
<text x="247.2" y="85.6" transform="rotate(-90 247.2 85.6)">JP102</text>
<text x="256.5" y="87.2">STX-3000</text>
<text x="285.3" y="85.9">B</text>
<text x="25.4" y="91.2">c18</text>
<text x="25.4" y="93.7">c19</text>
<text x="30.5" y="93.6">MEAS_CH_19</text>
<text x="30.5" y="91.1">MEAS_CH_18</text>
<text x="54.6" y="91.2">b18</text>
<text x="54.6" y="93.7">b19</text>
<text x="59.7" y="93.6">STIM_CH_IN_10</text>
<text x="59.7" y="91.1">STIM_CH_OUT_9</text>
<text x="86.4" y="91.2">a18</text>
<text x="86.4" y="93.7">a19</text>
<text x="91.4" y="91.1">RS485_GND</text>
<text x="91.4" y="93.6">I2C_VREF</text>
<text x="25.4" y="96.3">c20</text>
<text x="25.4" y="98.8">c21</text>
<text x="25.4" y="101.3">c22</text>
<text x="30.5" y="101.3">MEAS_CH_22</text>
<text x="30.5" y="96.2">MEAS_CH_20</text>
<text x="30.5" y="98.7">MEAS_CH_21</text>
<text x="54.6" y="96.3">b20</text>
<text x="54.6" y="98.8">b21</text>
<text x="54.6" y="101.3">b22</text>
<text x="59.7" y="101.3">STIM_CH_OUT_11</text>
<text x="59.7" y="96.2">STIM_CH_OUT_10</text>
<text x="59.7" y="98.7">STIM_CH_IN_11</text>
<text x="86.4" y="96.3">a20</text>
<text x="86.4" y="98.8">a21</text>
<text x="86.4" y="101.3">a22</text>
<text x="91.4" y="101.3">I2C_GND</text>
<text x="91.4" y="98.7">I2C_SCL</text>
<text x="91.4" y="96.2">I2C_SDA</text>
<text x="247.9" y="101.3">EXT_IO_1</text>
<text x="259" y="101.3">1</text>
<text x="261.6" y="99.9">J104</text>
<text x="25.4" y="103.9">c23</text>
<text x="25.4" y="106.4">c24</text>
<text x="30.5" y="103.8">MEAS_CH_23</text>
<text x="30.5" y="106.3">MEAS_CH_24</text>
<text x="54.6" y="103.9">b23</text>
<text x="54.6" y="106.4">b24</text>
<text x="59.7" y="103.8">STIM_CH_IN_12</text>
<text x="59.7" y="106.3">STIM_CH_OUT_12</text>
<text x="86.4" y="103.9">a23</text>
<text x="86.4" y="106.4">a24</text>
<text x="91.4" y="106.3">EXT_IO_2</text>
<text x="91.4" y="103.8">EXT_IO_1</text>
<text x="166.4" y="106.5">File:</text>
<text x="171.6" y="106.5">STIM_Matrix_16ch.kicad_sch</text>
<text x="183.2" y="102.5">{SHIFT_REG_CTRL}</text>
<text x="247.9" y="106.3">EXT_IO_3</text>
<text x="247.9" y="103.8">EXT_IO_2</text>
<text x="259" y="103.9">2</text>
<text x="259" y="106.4">3</text>
<text x="25.4" y="109">c25</text>
<text x="25.4" y="111.5">c26</text>
<text x="30.5" y="114">MEAS_CH_27</text>
<text x="30.5" y="111.4">MEAS_CH_26</text>
<text x="30.5" y="108.9">MEAS_CH_25</text>
<text x="54.6" y="109">b25</text>
<text x="54.6" y="111.5">b26</text>
<text x="59.7" y="114">STIM_CH_IN_14</text>
<text x="59.7" y="111.4">STIM_CH_OUT_13</text>
<text x="59.7" y="108.9">STIM_CH_IN_13</text>
<text x="86.4" y="109">a25</text>
<text x="86.4" y="111.5">a26</text>
<text x="91.4" y="114">EXT_IO_5</text>
<text x="91.4" y="111.4">EXT_IO_4</text>
<text x="91.4" y="108.9">EXT_IO_3</text>
<text x="154.9" y="114">MEAS_CH_1</text>
<text x="166.4" y="111">MCU_Interfaces_Relays</text>
<text x="247.9" y="111.4">EXT_IO_5</text>
<text x="247.9" y="108.9">EXT_IO_4</text>
<text x="247.9" y="114">EXT_IO_6</text>
<text x="259" y="109">4</text>
<text x="259" y="111.5">5</text>
<text x="25.4" y="114">c27</text>
<text x="25.4" y="116.6">c28</text>
<text x="25.4" y="119.1">c29</text>
<text x="30.5" y="116.5">MEAS_CH_28</text>
<text x="30.5" y="119">MEAS_CH_29</text>
<text x="54.6" y="114">b27</text>
<text x="54.6" y="116.6">b28</text>
<text x="54.6" y="119.1">b29</text>
<text x="59.7" y="116.5">STIM_CH_OUT_14</text>
<text x="59.7" y="119">STIM_CH_IN_15</text>
<text x="86.4" y="114">a27</text>
<text x="86.4" y="116.6">a28</text>
<text x="86.4" y="119.1">a29</text>
<text x="91.4" y="116.5">EXT_IO_6</text>
<text x="91.4" y="119">EXT_IO_7</text>
<text x="131.9" y="117.7">EXT_STIM_NET</text>
<text x="167.8" y="115.2">MEAS_CH_1</text>
<text x="183.2" y="115.2">{SHIFT_REG_CTRL}</text>
<text x="211.9" y="117.7">EXT_STIM_NET</text>
<text x="247.9" y="116.5">EXT_IO_7</text>
<text x="247.9" y="119">EXT_IO_8</text>
<text x="259" y="114">6</text>
<text x="259" y="116.6">7</text>
<text x="259" y="119.1">8</text>
<text x="25.4" y="121.7">c30</text>
<text x="25.4" y="124.2">c31</text>
<text x="30.5" y="121.6">MEAS_CH_30</text>
<text x="30.5" y="124.1">MEAS_CH_31</text>
<text x="54.6" y="121.7">b30</text>
<text x="54.6" y="124.2">b31</text>
<text x="59.7" y="124.1">STIM_CH_IN_16</text>
<text x="59.7" y="121.6">STIM_CH_OUT_15</text>
<text x="86.4" y="121.7">a30</text>
<text x="86.4" y="124.2">a31</text>
<text x="91.4" y="124.1">EXT_IO_9</text>
<text x="91.4" y="121.6">EXT_IO_8</text>
<text x="167.8" y="122.8">{EXT_STIM_OUT}</text>
<text x="187.1" y="122.8">{EXT_STIM_IN}</text>
<text x="246.7" y="124.1">EXT_IO_10</text>
<text x="247.9" y="121.6">EXT_IO_9</text>
<text x="258.4" y="124.2">10</text>
<text x="259" y="121.7">9</text>
<text x="267.6" y="121.4" transform="rotate(-90 267.6 121.4)">EXT_PROGRAMMER</text>
<text x="22.9" y="130.4">DIN41612_03x32_C</text>
<text x="25.4" y="126.7">c32</text>
<text x="30.5" y="126.7">MEAS_CH_32</text>
<text x="54.6" y="126.7">b32</text>
<text x="59.7" y="126.7">STIM_CH_OUT_16</text>
<text x="86.4" y="126.7">a32</text>
<text x="91.4" y="126.7">EXT_IO_10</text>
<text x="167.8" y="130.4">{CTRL_INTERFACE}</text>
<text x="186.8" y="130.4">EXT_PROBE_IN</text>
<text x="249.4" y="127.9">IDC-Header_2x05_P2.54mm</text>
<text x="10.3" y="135.9">C</text>
<text x="166.4" y="134.4">File:</text>
<text x="171.6" y="134.4">MCU_Interfaces_Relays.kicad_sch</text>
<text x="285.3" y="135.9">C</text>
<text x="97.4" y="140.6">EXT_IO_NET</text>
<text x="114.3" y="139.4">EXT_IO_[1..10]</text>
<text x="225.7" y="147.5">NOTE:</text>
<text x="225.7" y="149.5">The</text>
<text x="230.1" y="149.5">EXT_IO port</text>
<text x="242.5" y="149.5">provides</text>
<text x="251.6" y="149.5">a</text>
<text x="253.9" y="149.5">direct</text>
<text x="260.5" y="149.5">1:1</text>
<text x="264.7" y="149.5">passthrough</text>
<text x="277.5" y="149.5">to</text>
<text x="225.7" y="151.5">connector</text>
<text x="225.7" y="153.6">devices</text>
<text x="225.7" y="155.6">Please</text>
<text x="233.2" y="155.6">note</text>
<text x="233.9" y="153.6">such</text>
<text x="236.3" y="151.5">J101,</text>
<text x="238.5" y="155.6">that</text>
<text x="239.5" y="153.6">as</text>
<text x="242.7" y="151.5">allowing</text>
<text x="242.9" y="153.6">a</text>
<text x="243.4" y="155.6">there</text>
<text x="245.2" y="153.6">programmer.</text>
<text x="249.4" y="155.6">is</text>
<text x="251.7" y="151.5">connection</text>
<text x="252.2" y="155.6">no</text>
<text x="255.7" y="155.6">isolation</text>
<text x="263.2" y="151.5">of</text>
<text x="265.1" y="155.6">on</text>
<text x="266.2" y="151.5">external</text>
<text x="268.6" y="155.6">this</text>
<text x="273.2" y="155.6">port.</text>
<text x="225.7" y="157.7">you</text>
<text x="225.7" y="159.7">to</text>
<text x="228.8" y="159.7">add</text>
<text x="230.2" y="157.7">are</text>
<text x="233.4" y="159.7">a</text>
<text x="234.4" y="157.7">using</text>
<text x="235.7" y="159.7">USB</text>
<text x="240.6" y="157.7">an</text>
<text x="240.7" y="159.7">or</text>
<text x="243.8" y="159.7">I/O</text>
<text x="244.1" y="157.7">external</text>
<text x="248.2" y="159.7">isolator.</text>
<text x="252.9" y="157.7">programmer,</text>
<text x="266.1" y="157.7">you</text>
<text x="270.6" y="157.7">may</text>
<text x="275.6" y="157.7">need</text>
<text x="10.3" y="185.9">D</text>
<text x="285.3" y="185.9">D</text>
<text x="35" y="199.9">1</text>
<text x="85" y="199.9">2</text>
<text x="135" y="199.9">3</text>
<text x="185" y="199.9">4</text>
<text x="235" y="199.9">5</text>
<text x="285" y="199.9">6</text>
</g>
</svg>
